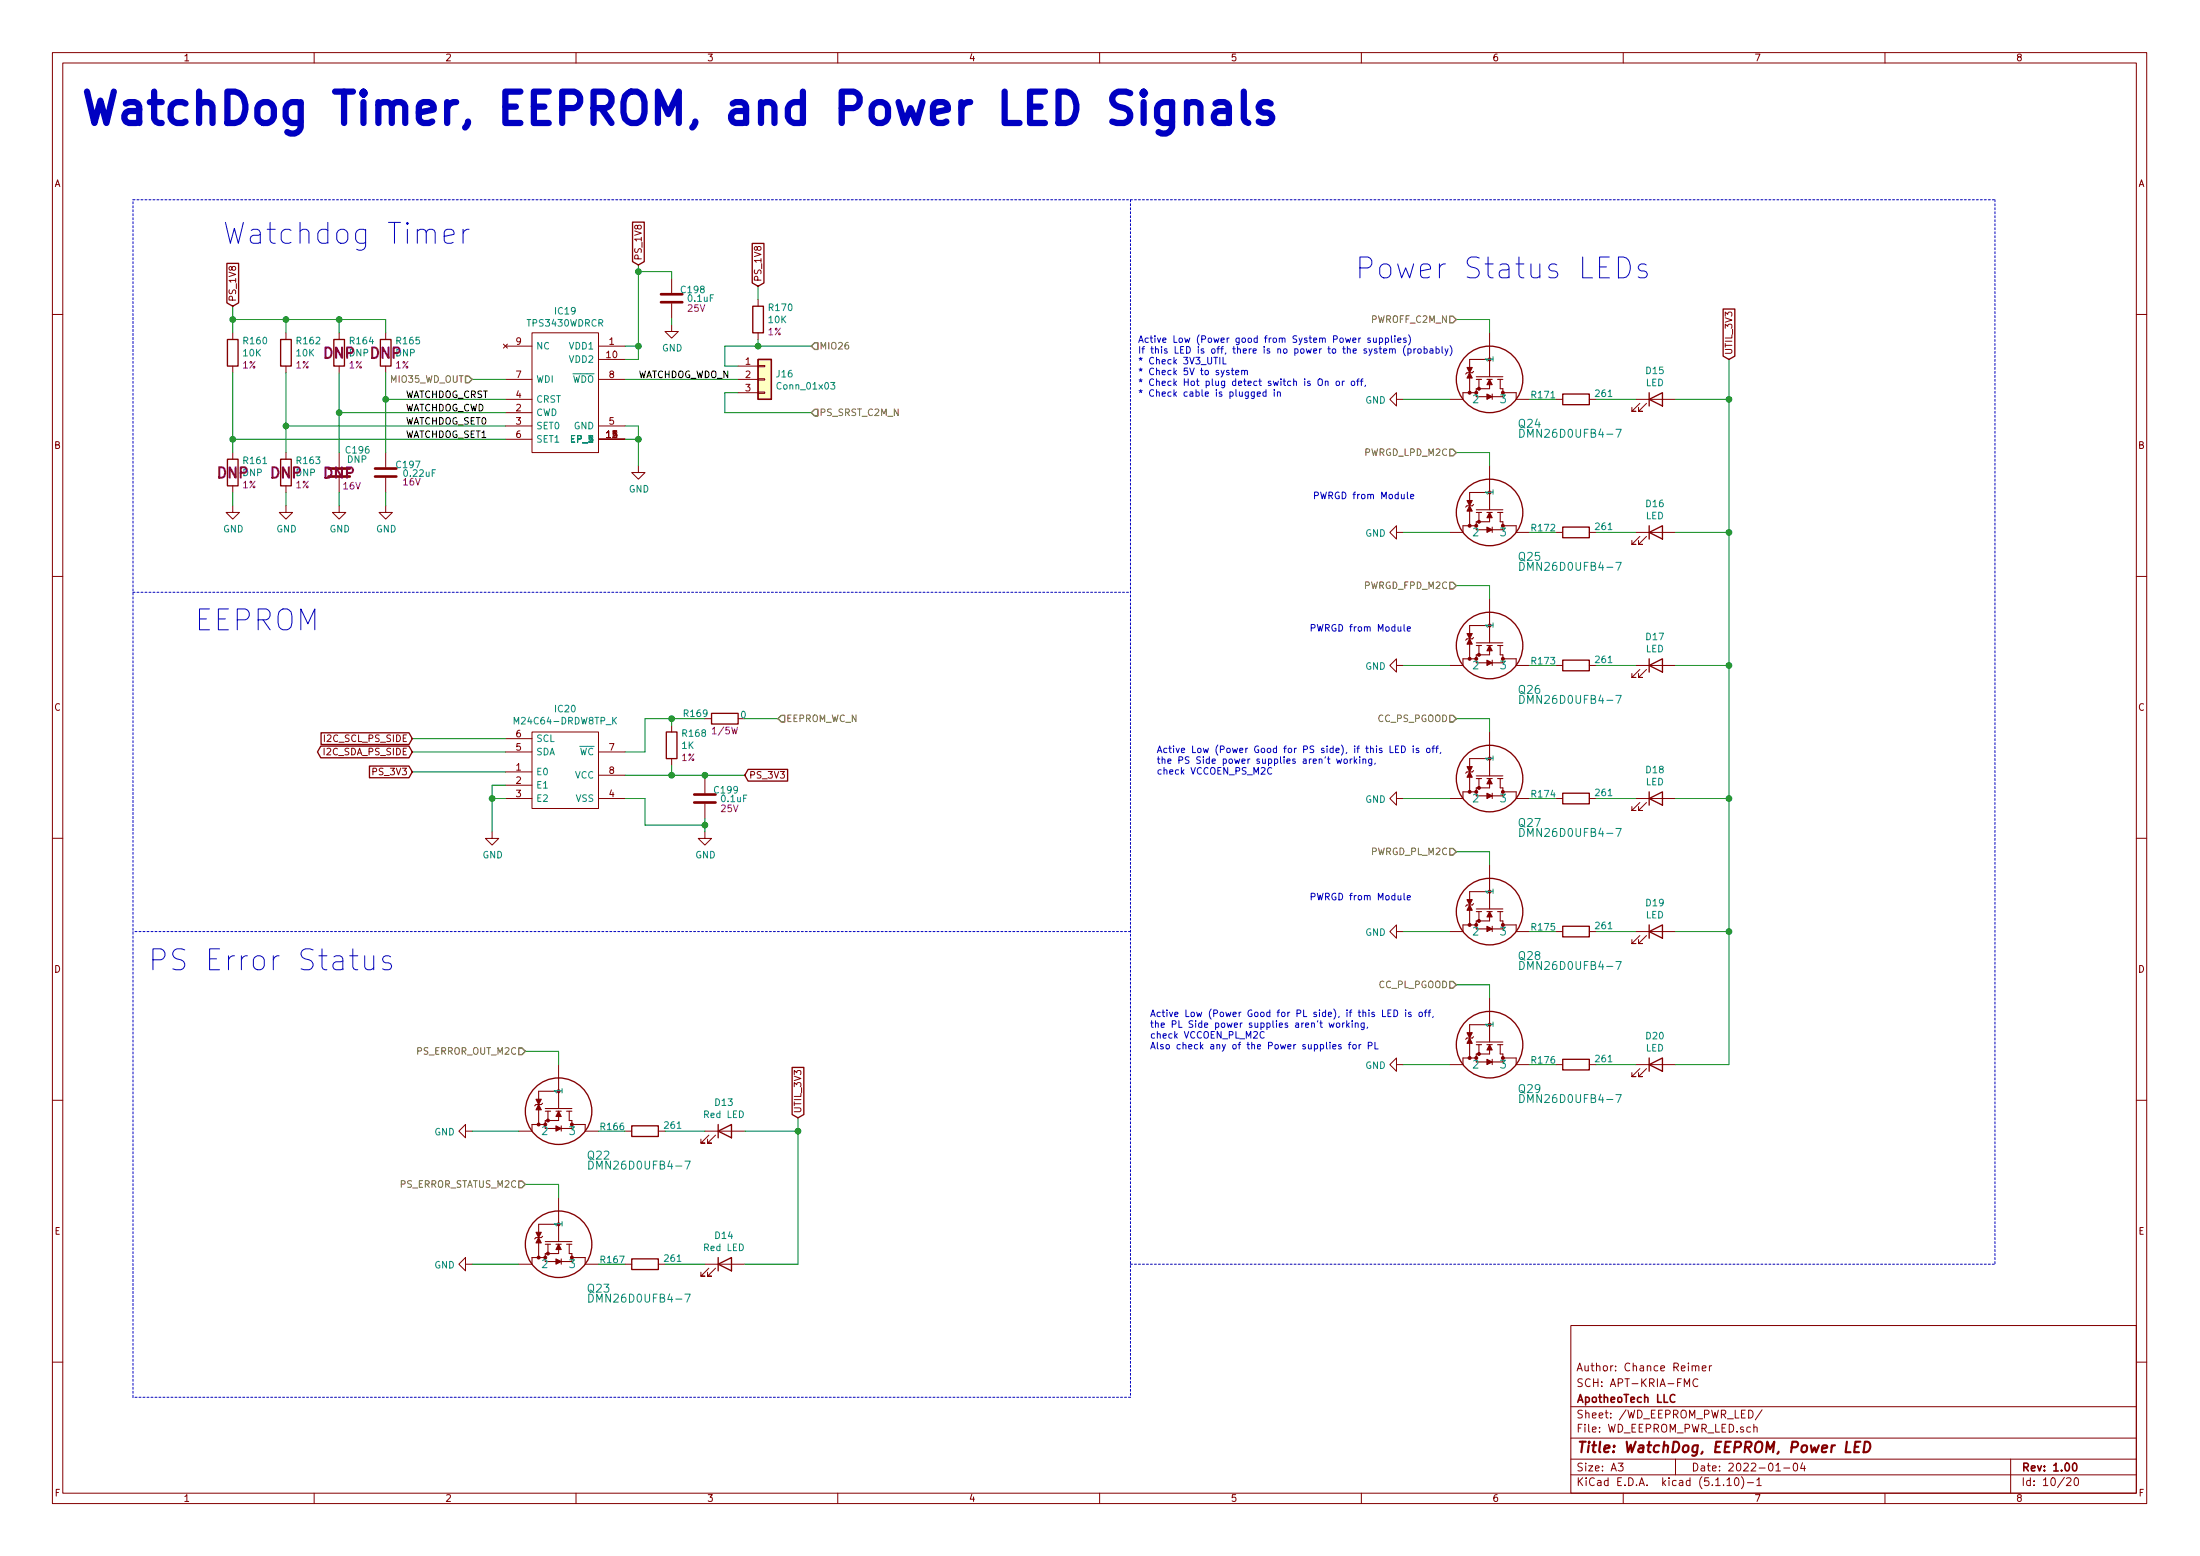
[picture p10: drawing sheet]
<svg xmlns="http://www.w3.org/2000/svg" width="420mm" height="297mm" viewBox="0 0 420 297" stroke-linecap="round" stroke-linejoin="round" font-family="sans-serif">
<g fill="none" stroke="#840000" stroke-width=".19">
<path d="M10 10h400v277h-400zM12 12h396v273.1h-396zM60 10v2M110 10v2M160 10v2M210 10v2M260 10v2M310 10v2M360 10v2M128.3 53.1v2.8M128.3 57.9v2.8M144.8 57.2v1.3"/>
<path d="M10 60h2M44.4 63.5v1.3M44.4 69.9v1.3M54.6 63.5v1.3M54.6 69.9v1.3M64.8 63.5v1.3M64.8 69.9v1.3M73.7 63.5v1.3M73.7 69.9v1.3M96.1 65.7l.8 .8M96.5 76.2h5.1M96.5 72.4h5.1"/>
<path d="M96.5 66.1h5.1M96.5 78.8h5.1M96.9 65.7l-.8 .8M101.6 63.5h12.7v22.9h-12.7zM114.3 72.4h5.1M114.3 66.1h5.1M114.3 68.6h5.1M128.3 62v1.3h1.2l-1.2 1.3-1.3-1.3h1.3M141 69.9h3.8M141 72.4h3.8M141 75h3.8M144.8 74.8h1.2v.3h-1.2z"/>
<path d="M144.8 69.8h1.2v.2h-1.2zM144.8 72.3h1.2v.3h-1.2zM144.8 63.5v1.3M266.7 76.2v-1.2l-1.3 1.2 1.3 1.3v-1.3h1.3M276.9 76.2h2.5M284.5 63.5v2.6M289.6 76.2h2.5M297.2 76.2h1.2M303.5 76.2h1.3M312.4 76.2h7.6M313.2 77l-1.5 1.5h.7h-.7v-.7M314.5 77l-1.6 1.5h.8h-.8v-.7"/>
<path d="M408 60h2M44.4 96.6v1.2h1.3l-1.3 1.3-1.2-1.3h1.2M44.4 86.4v1.3M44.4 92.7v1.3M54.6 96.6v1.2h1.3l-1.3 1.3-1.3-1.3h1.3M54.6 86.4v1.3M54.6 92.7v1.3M64.8 96.6v1.2h1.2l-1.2 1.3-1.3-1.3h1.3M64.8 86.4v2.8M64.8 91.2v2.8M73.7 96.6v1.2h1.2l-1.2 1.3-1.3-1.3h1.3M73.7 86.4v2.8"/>
<path d="M73.7 91.2v2.8M96.5 83.9h5.1M96.5 81.3h5.1M114.3 83.9h5.1M114.3 81.3h5.1M121.9 88.9v1.3h1.3l-1.3 1.3-1.3-1.3h1.3M284.5 88.9v2.6M10 110h2M266.7 101.6v-1.2l-1.3 1.2 1.3 1.3v-1.3h1.3M276.9 101.6h2.5M284.5 114.3v2.6M289.6 101.6h2.5"/>
<path d="M297.2 101.6h1.2M303.5 101.6h1.3M312.4 101.6h7.6M313.2 102.4l-1.5 1.5h.7h-.7v-.7M314.5 102.4l-1.6 1.5h.8h-.8v-.7M408 110h2M101.6 139.7h12.7v14.6h-12.7zM128.3 138.5v1.2M134.6 137.2h1.3M266.7 127v-1.2l-1.3 1.2 1.3 1.3v-1.3h1.3M276.9 127h2.5M284.5 139.7v2.6"/>
<path d="M289.6 127h2.5M297.2 127h1.2M303.5 127h1.3M312.4 127h7.6M313.2 127.8l-1.5 1.5h.7h-.7v-.7M314.5 127.8l-1.6 1.5h.8h-.8v-.7M94 158.8v1.3h1.2l-1.2 1.2-1.3-1.2h1.3M96.5 147.4h5.1M96.5 149.9h5.1M96.5 152.4h5.1M96.5 143.5h5.1M96.5 141h5.1"/>
<path d="M114.3 152.4h5.1M114.3 143.5h5.1M114.3 148h5.1M128.3 144.8v1.3M134.6 158.8v1.3h1.3l-1.3 1.2-1.3-1.2h1.3M134.6 148.6v2.8M134.6 153.5v2.7M266.7 152.4v-1.2l-1.3 1.2 1.3 1.3v-1.3h1.3M276.9 152.4h2.5M289.6 152.4h2.5M297.2 152.4h1.2M303.5 152.4h1.3"/>
<path d="M312.4 152.4h7.6M313.2 153.2l-1.5 1.5h.7h-.7v-.7M314.5 153.2l-1.6 1.5h.8h-.8v-.7M10 160h2M266.7 177.8v-1.2l-1.3 1.2 1.3 1.3v-1.3h1.3M276.9 177.8h2.5M284.5 165.1v2.6M289.6 177.8h2.5M297.2 177.8h1.2M303.5 177.8h1.3M312.4 177.8h7.6M313.2 178.6l-1.5 1.5h.7h-.7v-.7"/>
<path d="M314.5 178.6l-1.6 1.5h.8h-.8v-.7M408 160h2M284.5 190.5v2.6M10 210h2M88.9 215.9v-1.2l-1.3 1.2 1.3 1.3v-1.3h1.3M99.1 215.9h2.5M106.7 203.2v2.6M111.8 215.9h2.5M119.4 215.9h1.2M125.7 215.9h1.3M134.6 215.9h7.6M135.4 216.7l-1.5 1.5h.7h-.7v-.7"/>
<path d="M136.7 216.7l-1.6 1.5h.8h-.8v-.7M266.7 203.2v-1.2l-1.3 1.2 1.3 1.3v-1.3h1.3M276.9 203.2h2.5M289.6 203.2h2.5M297.2 203.2h1.2M303.5 203.2h1.3M312.4 203.2h7.6M313.2 204l-1.5 1.5h.7h-.7v-.7M314.5 204l-1.6 1.5h.8h-.8v-.7M408 210h2M106.7 228.6v2.6M88.9 241.3v-1.2l-1.3 1.2 1.3 1.3v-1.3h1.3"/>
<path d="M99.1 241.3h2.5M111.8 241.3h2.5M119.4 241.3h1.2M125.7 241.3h1.3M134.6 241.3h7.6M135.4 242.1l-1.5 1.5h.7h-.7v-.7M136.7 242.1l-1.6 1.5h.8h-.8v-.7M300 253h108v32.1h-108zM10 260h2M300 278.5h108M300 274.5h108M300 268.5h108"/>
<path d="M309 279.3h1l-.5 .6 .4 .1v.7l-.2 .1-.7-.1M320 278.5v3M321.7 264.7v-1.5l.5 1.1 .5-1.1v1.5M323.2 260.8a.37 .37 0 0 1 .6 .1v.8M323.8 260.9l.2-.2 .4 .1 .1 .9M324.3 263.4a.71 .71 0 0 0-1 .4 .71 .71 0 0 0 .7 .9l.3-.1M325.1 261.2l.7-.1v-.3l-.5-.1-.2 .2 .1 .7h.6M326.5 260.7v1M326.9 260.7l-.3 .1-.1 .2M334 269.2a.75 .75 0 0 1 .8 .7 .75 .75 0 0 1-.8 .8zM334.9 272.5l.3-.1 .3 .1 .1 .9M334.9 271.9v1.5"/>
<path d="M336.5 269.1l-1.3 2M342.6 279.5l.4-.2a.94 .94 0 0 1 0 1.5 .82 .82 0 0 1-.4-1.3zM344.2 279.2l-.3 1.1h.9M344.6 279.8v1M384 278.5v6.6M408 260h2M60 285.1v1.9M110 285.1v1.9M160 285.1v1.9M210 285.1v1.9M260 285.1v1.9M300 281.5h108"/>
<path d="M310 285.1v1.9M329.8 282.5l.5-.4v1.5M329.8 283.6h.9M331.4 282.2l.2-.1a.8 .8 0 0 1 .5 .8 .8 .8 0 0 1-.5 .7 1 1 0 0 1-.2-1.4zM332.6 281.9a1.71 1.71 0 0 1 0 2.3M333.7 283h1.2M335.5 282.5l.4-.4v1.5M335.5 283.6h.9M339.2 280.8h.8M340.7 280.2h1.1M360 285.1v1.9M394.7 282.3l.5-.2 .3 .4-.9 1.1h.9"/>
<path d="M396.2 282.3l.4-.2a.94 .94 0 0 1 0 1.5l-.4-.3-.1-.6z"/>
</g>
<path d="M319.9 266.4a.59 .59 0 0 0-.8-.1 .59 .59 0 0 0-.2 .8 .56 .56 0 0 0 .3 .5 .56 .56 0 0 0 .7 0M395.9 279.5l.3-.2a.86 .86 0 0 1 .1 1.5l-.4-.3-.1-.6z" fill="none" stroke="#840000" stroke-width=".3"/>
<path d="M352.7 275.2l-.2 2h.9M354.2 276.2h.7M355.3 275.2h-.9l-.3 2h.9M356.2 275.2a.97 .97 0 0 1 1 .6 .97 .97 0 0 1-.3 1.1l-.5 .3h-.5z" fill="none" stroke="#840000" stroke-width=".41"/>
<g fill="none" stroke="#840000" stroke-width=".25">
<path d="M43.3 50.3h2.3v7.5l-1.2 .7-1.1-.7zM120.8 42.4h2.2v7.5l-1.1 .7-1.1-.7zM143.7 46.5h2.2v7.5l-1.1 .6-1.1-.6zM143.8 58.5h2v5h-2zM329.1 59h2.2v9l-1.1 .6-1.1-.6zM43.4 64.8h2.1v5.1h-2.1zM53.6 64.8h2v5.1h-2zM63.8 64.8h2v5.1h-2zM72.6 64.8h2.1v5.1h-2.1zM144.8 68.6h2.5v7.6h-2.5zM298.4 75.2h5.1v2.1h-5.1zM315 76.2l2.5-1.2v2.5z"/>
<path d="M315 75v2.5M43.4 87.7h2.1v5h-2.1zM53.6 87.7h2v5h-2zM298.4 100.6h5.1v2.1h-5.1zM315 101.6l2.5-1.2v2.5zM315 100.4v2.5M61.3 139.9h16.8l.6 1.1-.6 1.1h-16.8zM127.3 139.7h2v5.1h-2zM135.9 136.2h5.1v2h-5.1zM298.4 126h5.1v2.1h-5.1zM315 127l2.5-1.2v2.5zM315 125.8v2.5"/>
<path d="M61.3 142.4h16.8l.6 1.1-.6 1.2h-16.8l-.7-1.2zM70.6 146.2h7.5l.6 1.2-.6 1.1h-7.5zM142.9 146.9h7.5v2.2h-7.5l-.7-1.1zM298.4 151.4h5.1v2.1h-5.1zM315 152.4l2.5-1.2v2.5zM315 151.2v2.5M298.4 176.8h5.1v2.1h-5.1zM315 177.8l2.5-1.2v2.5zM315 176.6v2.5M120.6 214.9h5.1v2.1h-5.1zM137.2 215.9l2.5-1.2v2.5zM137.2 214.7v2.5"/>
<path d="M151.3 203.8h2.2v9l-1.1 .6-1.1-.6zM298.4 202.2h5.1v2.1h-5.1zM315 203.2l2.5-1.2v2.5zM315 202v2.5M120.6 240.3h5.1v2.1h-5.1zM137.2 241.3l2.5-1.2v2.5zM137.2 240.1v2.5"/>
<circle cx="284.5" cy="72.4" r="6.3"/>
<circle cx="284.5" cy="97.8" r="6.3"/>
<circle cx="284.5" cy="123.2" r="6.3"/>
<circle cx="284.5" cy="148.6" r="6.3"/>
<circle cx="284.5" cy="174" r="6.3"/>
<circle cx="284.5" cy="199.4" r="6.3"/>
<circle cx="106.7" cy="212.1" r="6.3"/>
<circle cx="106.7" cy="237.5" r="6.3"/>
</g>
<g fill="#840000" stroke="#840000" stroke-width=".19">
<path d="M280.2 70.1h1l-.5 1.1z"/>
<path d="M280.7 71.2l.5 1h-1z"/>
<path d="M284.5 72.4l.5 1h-1z"/>
<path d="M284 75.2l1 .5-1 .5z"/>
<path d="M102.4 209.8h1l-.5 1.1z"/>
<path d="M102.9 210.9l.5 1h-1z"/>
<path d="M106.7 212.1l.5 1h-1z"/>
<path d="M106.2 214.9l1 .5-1 .5z"/>
<path d="M280.2 95.5h1l-.5 1.1z"/>
<path d="M280.7 96.6l.5 1h-1z"/>
<path d="M284.5 97.8l.5 1h-1z"/>
<path d="M284 100.6l1 .5-1 .5z"/>
<path d="M280.2 171.7h1l-.5 1.1z"/>
<path d="M280.7 172.8l.5 1h-1z"/>
<path d="M284.5 174l.5 1h-1z"/>
<path d="M284 176.8l1 .5-1 .5z"/>
<path d="M280.2 197.1h1l-.5 1.1z"/>
<path d="M280.7 198.2l.5 1h-1z"/>
<path d="M284.5 199.4l.5 1h-1z"/>
<path d="M284 202.2l1 .5-1 .5z"/>
<path d="M102.4 235.2h1l-.5 1.1z"/>
<path d="M102.9 236.3l.5 1h-1z"/>
<path d="M106.7 237.5l.5 1h-1z"/>
<path d="M106.2 240.3l1 .5-1 .5z"/>
<path d="M280.2 146.3h1l-.5 1.1z"/>
<path d="M280.7 147.4l.5 1h-1z"/>
<path d="M284.5 148.6l.5 1h-1z"/>
<path d="M284 151.4l1 .5-1 .5z"/>
<path d="M280.2 120.9h1l-.5 1.1z"/>
<path d="M280.7 122l.5 1h-1z"/>
<path d="M284.5 123.2l.5 1h-1z"/>
<path d="M284 126l1 .5-1 .5z"/>
<circle cx="282.4" cy="74.2" r=".28"/>
<circle cx="280.7" cy="75" r=".28"/>
<circle cx="281.9" cy="75" r=".28"/>
<circle cx="287" cy="75" r=".28"/>
<circle cx="104.6" cy="213.9" r=".28"/>
<circle cx="102.9" cy="214.7" r=".28"/>
<circle cx="104.1" cy="214.7" r=".28"/>
<circle cx="109.2" cy="214.7" r=".28"/>
<circle cx="282.4" cy="99.6" r=".28"/>
<circle cx="280.7" cy="100.4" r=".28"/>
<circle cx="281.9" cy="100.4" r=".28"/>
<circle cx="287" cy="100.4" r=".28"/>
<circle cx="282.4" cy="175.8" r=".28"/>
<circle cx="280.7" cy="176.6" r=".28"/>
<circle cx="281.9" cy="176.6" r=".28"/>
<circle cx="287" cy="176.6" r=".28"/>
<circle cx="282.4" cy="201.2" r=".28"/>
<circle cx="280.7" cy="202" r=".28"/>
<circle cx="281.9" cy="202" r=".28"/>
<circle cx="287" cy="202" r=".28"/>
<circle cx="104.6" cy="239.3" r=".28"/>
<circle cx="102.9" cy="240.1" r=".28"/>
<circle cx="104.1" cy="240.1" r=".28"/>
<circle cx="109.2" cy="240.1" r=".28"/>
<circle cx="282.4" cy="150.4" r=".28"/>
<circle cx="280.7" cy="151.2" r=".28"/>
<circle cx="281.9" cy="151.2" r=".28"/>
<circle cx="287" cy="151.2" r=".28"/>
<circle cx="282.4" cy="125" r=".28"/>
<circle cx="280.7" cy="125.8" r=".28"/>
<circle cx="281.9" cy="125.8" r=".28"/>
<circle cx="287" cy="125.8" r=".28"/>
</g>
<g fill="none" stroke="#840000" stroke-width=".2">
<path d="M280.7 72.2v2.8M281.4 70.9l-.2 .3h-1l-.3 .2M281.9 71.9h5.1M281.9 72.4h1.1M281.9 75h-2.5v1.2M282.4 72.4v1.8M284 72.4h1M284.5 66.1v5.8M284.5 72.4v1.8h-2.6v1.5h5.1v-1.5h-.5v-1.8M284.5 68.6h-3.8v1.5M285 75.2v1M286 72.4h1"/>
<path d="M287 75h2.6v1.2M280.7 97.6v2.8M281.4 96.3l-.2 .3h-1l-.3 .2M281.9 97.3h5.1M281.9 97.8h1.1M282.4 97.8v1.8M284 97.8h1M284.5 91.5v5.8M284.5 97.8v1.8h-2.6v1.5h5.1v-1.5h-.5v-1.8M284.5 94h-3.8v1.5M286 97.8h1M281.9 100.4h-2.5v1.2"/>
<path d="M284.5 116.9v5.8M284.5 119.4h-3.8v1.5M285 100.6v1M287 100.4h2.6v1.2M280.7 123v2.8M281.4 121.7l-.2 .3h-1l-.3 .2M281.9 125.8h-2.5v1.2M281.9 122.7h5.1M281.9 123.2h1.1M282.4 123.2v1.8M284 123.2h1M284.5 123.2v1.8h-2.6v1.5h5.1v-1.5h-.5v-1.8"/>
<path d="M285 126v1M286 123.2h1M287 125.8h2.6v1.2M280.7 148.4v2.8M281.4 147.1l-.2 .3h-1l-.3 .2M281.9 151.2h-2.5v1.2M281.9 148.1h5.1M281.9 148.6h1.1M282.4 148.6v1.8M284 148.6h1M284.5 142.3v5.8M284.5 148.6v1.8h-2.6v1.5h5.1v-1.5h-.5v-1.8"/>
<path d="M284.5 144.8h-3.8v1.5M285 151.4v1M286 148.6h1M287 151.2h2.6v1.2M280.7 173.8v2.8M281.4 172.5l-.2 .3h-1l-.3 .2M281.9 176.6h-2.5v1.2M281.9 173.5h5.1M281.9 174h1.1M282.4 174v1.8M284 174h1M284.5 167.7v5.8"/>
<path d="M284.5 174v1.8h-2.6v1.5h5.1v-1.5h-.5v-1.8M284.5 170.2h-3.8v1.5M285 176.8v1M286 174h1M287 176.6h2.6v1.2M280.7 199.2v2.8M281.4 197.9l-.2 .3h-1l-.3 .2M281.9 198.9h5.1M281.9 199.4h1.1M282.4 199.4v1.8M284 199.4h1M284.5 193.1v5.8"/>
<path d="M284.5 199.4v1.8h-2.6v1.5h5.1v-1.5h-.5v-1.8M284.5 195.6h-3.8v1.5M286 199.4h1M102.9 211.9v2.8M103.6 210.6l-.2 .3h-1l-.3 .2M104.1 211.6h5.1M104.1 212.1h1.1M104.1 214.7h-2.5v1.2M104.6 212.1v1.8M106.2 212.1h1M106.7 205.8v5.8M106.7 212.1v1.8h-2.6v1.5h5.1v-1.5h-.5v-1.8"/>
<path d="M106.7 208.3h-3.8v1.5M107.2 214.9v1M108.2 212.1h1M109.2 214.7h2.6v1.2M281.9 202h-2.5v1.2M285 202.2v1M287 202h2.6v1.2M102.9 237.3v2.8M103.6 236l-.2 .3h-1l-.3 .2M104.1 237h5.1M104.1 237.5h1.1M104.6 237.5v1.8"/>
<path d="M106.2 237.5h1M106.7 231.2v5.8M106.7 237.5v1.8h-2.6v1.5h5.1v-1.5h-.5v-1.8M106.7 233.7h-3.8v1.5M108.2 237.5h1M104.1 240.1h-2.5v1.2M107.2 240.3v1M109.2 240.1h2.6v1.2"/>
</g>
<g fill="none" stroke="#008484" stroke-width=".19">
<path d="M158.6 73h.8l-.4 .5 .4 .1-.1 .6-.4 .1-.3-.1M290.2 82a.77 .77 0 0 1 .9 .7 .77 .77 0 0 1-.9 .8zM308.6 82h1l-.6 1.5M290.2 107.4a.77 .77 0 0 1 .9 .7 .77 .77 0 0 1-.9 .8zM308.6 107.4h1l-.6 1.5M98.2 138.2v-1.3l.4 1 .5-1v1.3M117.2 137.5l.5 .7M117.7 136.9l-.7 .8M290.2 132.8a.77 .77 0 0 1 .9 .7 .77 .77 0 0 1-.9 .8zM308.6 132.8h1l-.6 1.5M290.2 158.2a.77 .77 0 0 1 .9 .7 .77 .77 0 0 1-.9 .8zM308.6 158.2h1l-.6 1.5"/>
<path d="M290.2 183.6a.77 .77 0 0 1 .9 .7 .77 .77 0 0 1-.9 .8zM308.6 183.6h1l-.6 1.5M290.2 209a.77 .77 0 0 1 .9 .7 .77 .77 0 0 1-.9 .8zM308.6 209h1l-.6 1.5M112.4 221.7a.77 .77 0 0 1 .9 .7 .77 .77 0 0 1-.9 .8zM130.8 221.7h1l-.6 1.5M112.4 247.1a.77 .77 0 0 1 .9 .7 .77 .77 0 0 1-.9 .8zM130.8 247.1h1l-.6 1.5"/>
</g>
<path d="M126.2 56.2h4.1M126.2 57.7h4.1M71.6 89.4h4.1M71.6 91h4.1M132.6 151.7h4.1M132.6 153.2h4.1" fill="none" stroke="#840000" stroke-width=".51"/>
<path d="M144.8 68.6h2.5v7.6h-2.5z" fill="#ffffc2" stroke="#ffffc2" stroke-width=".19"/>
<path d="M25.4 38.1h355.6M215.9 38.1v228.6M381 38.1v203.2M25.4 113.1h190.5M215.9 177.8h-190.5M380.9 241.3h-165.1M25.4 266.7v-228.6M215.9 266.7h-190.5" fill="none" stroke="#0000c2" stroke-width=".19" stroke-dasharray=".4 .4"/>
<g fill="none" stroke="#008400" stroke-width=".19">
<path d="M44.4 58.5v5M121.9 51.9h6.4v1.2M121.9 50.6v18h-2.5M144.8 54.6v2.6M44.4 61h29.3v2.5M44.4 71.2v15.2M54.6 61v2.5M54.6 71.2v15.2M64.8 61v2.5M64.8 71.2v15.2M64.8 78.8h31.7M73.7 71.2v15.2"/>
<path d="M73.7 76.2h22.8M90.2 72.4h6.3M119.4 72.4h21.6M119.4 66.1h2.5M128.3 60.7v1.3M141 75h-2.6v3.8h16.5M144.8 64.8v1.3M154.9 66.1h-16.5v3.8h2.6M268 76.2h8.9M278.1 61h6.4v2.5M292.1 76.2h5.1M304.8 76.2h7.6"/>
<path d="M320 76.2h10.2M330.2 68.6v134.6h-10.2M44.4 94v2.6M44.4 83.9h52.1M54.6 94v2.6M54.6 81.3h41.9M64.8 94v2.6M73.7 94v2.6M119.4 81.3h2.5v7.6M119.4 83.9h2.5M278.1 86.4h6.4v2.5M268 101.6h8.9"/>
<path d="M278.1 111.8h6.4v2.5M292.1 101.6h5.1M304.8 101.6h7.6M320 101.6h10.2M128.3 137.2v1.3M134.6 137.2h-11.4v6.3h-3.8M142.2 137.2h6.4M268 127h8.9M278.1 137.2h6.4v2.5M292.1 127h5.1M304.8 127h7.6M320 127h10.2"/>
<path d="M78.7 143.5h17.8M78.7 141h17.8M78.7 147.4h17.8M94 152.4h2.5M96.5 149.9h-2.5v8.9M119.4 152.4h3.8v5.1h11.4M119.4 148h22.8M128.3 146.1v1.9M134.6 148v.6M134.6 156.2v2.6M268 152.4h8.9M292.1 152.4h5.1"/>
<path d="M304.8 152.4h7.6M320 152.4h10.2M268 177.8h8.9M278.1 162.6h6.4v2.5M292.1 177.8h5.1M304.8 177.8h7.6M320 177.8h10.2M278.1 188h6.4v2.5M90.2 215.9h8.9M100.3 200.7h6.4v2.5M114.3 215.9h5.1M127 215.9h7.6"/>
<path d="M142.2 215.9h10.2M152.4 213.4v27.9h-10.2M268 203.2h8.9M292.1 203.2h5.1M304.8 203.2h7.6M100.3 226.1h6.4v2.5M90.2 241.3h8.9M114.3 241.3h5.1M127 241.3h7.6"/>
</g>
<path d="M88.9 71.8h.6l.7 .6-.7 .7h-.6zM154.9 78.8l.7-.7h.6v1.3h-.6zM154.9 66.1l.7-.7h.6v1.3h-.6zM276.9 60.4h.6l.6 .6-.6 .6h-.6zM276.9 85.8h.6l.6 .6-.6 .6h-.6zM276.9 111.2h.6l.6 .6-.6 .6h-.6zM149.2 136.6h.7v1.2h-.7l-.6-.6zM276.9 136.6h.6l.6 .6-.6 .6h-.6zM276.9 162h.6l.6 .6-.6 .6h-.6zM276.9 187.4h.6l.6 .6-.6 .6h-.6zM99.1 200.1h.6l.6 .6-.6 .6h-.6zM99.1 225.5h.6l.6 .6-.6 .6h-.6z" fill="none" stroke="#848400" stroke-width=".25"/>
<path d="M223.9 19.5v4.8a1.65 1.65 0 0 1-2.6 .9M223.9 19.8a1.94 1.94 0 0 0-2.6 .3l-.3 .5v1.7l.3 .6a1.94 1.94 0 0 0 2.6 .3M226.7 19.5v4M232.1 19.8l.6-.3h1.1l.6 .3 .3 .6v3.1M237.5 17.5v5.1l.3 .6 .6 .3M242.7 19.8l-.6-.3h-.9l-.5 .3-.3 .6 .3 .8 .5 .3h.9l.6 .3 .3 .5v.3l-.3 .6-.6 .3h-1.1l-.6-.3M226.7 20.1a1.66 1.66 0 0 1 2.3-.3l.3 .6v3.1M234.7 20.9l-.6 .3h-1.4a1.18 1.18 0 0 0-.9 1.1 1.18 1.18 0 0 0 .9 1.2h1.4l.6-.3" fill="none" stroke="#0000c2" stroke-width="1.2"/>
<g fill="none" stroke="#0000c2" stroke-width=".19">
<path d="M84.8 45.1l1.9-.4-.2-.7-.3-.2h-.8l-.4 .2-.2 .4v1.5l.2 .4 .4 .1h.8l.3-.1M88.4 43.8v2.6M89.6 43.8a1.05 1.05 0 0 0-1.2 .7M309.1 49.1h.9a2.11 2.11 0 0 1 1.2 3l-.6 .8-.6 .1h-.9zM314.4 50.6l-.4-.2h-.5l-.4 .2-.2 .4 .2 .5 1.3 .4 .2 .4-.2 .6-.4 .1h-.7l-.4-.1M233 68.2v1.3M233.6 68.2v1.3h.6M234.7 70.8l-.3-.1-.2 .2 .1 .2 .4 .1v.3h-.5M235.2 70.7h.4M235.3 70.3v1.1l.3 .1M236 71.1l.6-.1-.1-.2-.3-.1-.2 .2v.6h.5M237.1 70.8l.2-.1 .3 .1 .1 .7"/>
<path d="M237.1 70.7v.8M237.7 70.9l.2-.2 .3 .1v.7M239.5 74.8v1.2l-.2 .1-.3-.1M239.5 74.9l-.3-.1-.2 .2 .1 .6h.4M240.1 75.2l.6-.1-.1-.2-.3-.1-.2 .2 .1 .6h.4M241.8 74.9l-.4-.1-.2 .2 .1 .6h.5M241.8 74.4v1.3M243.4 74.8v.9M244 74.9l.1-.1 .3 .1 .1 .8M244 74.8v.9M251.8 72.5l.2-.2a.44 .44 0 0 1 .6 .5l-.1 .6-.5 .2-.2-.2zM253.1 72.9l.2-.1h.3v.8"/>
<path d="M253.1 72.8v.8M255.3 72.8h.3l.2 .2-.1 .5-.3 .1-.2-.1zM256.4 72.8v.8M256.7 72.8l-.3 .2M258.2 72.8h.3l.2 .2v.4l-.2 .2-.3-.1-.1-.1zM259.1 72.8h.5M259.6 72.3l-.3 .2v1.1M259.8 72.8h.5M260.3 72.3l-.3 .2v1.1M260.8 73.5l-.1 .3M261.7 64.6l-.3-.1-.2 .2 .1 .2 .4 .1v.3h-.5M262.3 64.5l.1 .8 .3 .1 .1-.2"/>
<path d="M262.8 64.5v.9M263.4 64.6l.4-.1 .3 .3-.2 .5h-.5M263.4 64.5v1.3M264.2 67l.6-.1v-.3h-.4l-.2 .2 .1 .6h.5M264.6 64.6l.3-.1 .3 .3-.1 .5h-.5M264.6 64.5v1.3M265.4 66.7l.2-.1h.3v.8M265.4 66.6v.8M265.7 64.1v1.1l.2 .2M265.9 66.8l.2-.2h.3l.1 .8M266.4 64.1v.1M266.4 64.5v.9"/>
<path d="M267 64.9l.6-.1-.1-.2-.4-.1-.1 .2v.6h.5M268.4 66a1.47 1.47 0 0 0 0 1.9M268.5 64.6l-.3-.1-.2 .2 .1 .2 .4 .1v.3h-.5M268.9 66.6h.3l.3 .2-.1 .6h-.5M268.9 66.6v1.3M269 63.9a1.47 1.47 0 0 1 0 1.9M270 66.6v.8M270.4 66.6l-.4 .2M270.9 66.6h.3l.2 .2v.4l-.2 .2h-.3l-.1-.2zM272 66.6h.3l.3 .2-.1 .6h-.5M272 66.2v1.2M273.1 66.6h.5l.1 .8"/>
<path d="M273.7 66.9l-.7 .2 .1 .3h.6M274.3 66.6h.3l.3 .2-.1 .6h-.5M274.3 66.2v1.2M275.4 66.2v1l.2 .2M276 66.6l.3 .8M276.6 66.6l-.5 1.1-.1 .2M276.9 66a1.47 1.47 0 0 1 0 1.9M268.8 93.9v1.1l.2 .2M269.4 94.8l.6-.1-.1-.3h-.3l-.2 .2v.6h.5M268.1 119.2v1.1l.2 .2M268.8 120.1l.6-.1-.1-.3-.4-.1-.1 .2v.6h.5M242.9 146.6a.6 .6 0 0 0-.9 .5 .6 .6 0 0 0 .6 .7l.3-.1"/>
<path d="M255.3 144.9l.2 .8 .3-.6 .2 .6 .2-.8M256.8 144.9h.3l.2 .2-.1 .6h-.3l-.2-.1zM257.9 144.9v.8M258.2 144.9l-.3 .2M258.6 144.5v1.2M258.8 145.2l.3 .5M259.1 144.9l-.5 .5M259.7 144.9v.8M260.3 145l.2-.1h.3v.8M260.3 144.9v.8M262 144.9l-.1 1.1-.2 .2-.3-.1M262 144.9h-.4l-.2 .2 .1 .6h.5"/>
<path d="M262.6 145.7l-.1 .2M265.5 142.4v1.3h.6M266.5 143h.4M267.1 142.4h-.6v1.3h.6M267.7 142.4a.64 .64 0 0 1 .7 .6 .64 .64 0 0 1-.7 .7zM269.9 142.4v.1M269.9 142.8v.9M270.9 142.9l-.3-.1-.1 .2v.2l.4 .1v.3h-.4M272.5 143l.5-.1 .1 .2-.1 .5-.5-.1zM273.5 142.8h.5M274 142.4l-.3 .2v1.1M274.2 142.8h.5"/>
<path d="M274.7 142.4l-.3 .2v1.1M275.2 143.6l-.2 .3M268.1 170.5v1.1l.2 .2M268.8 171.4l.6-.1-.1-.3h-.4l-.1 .1v.6h.5M69.6 182.5v2.1a.98 .98 0 0 0 1.8 .1M71.4 182.5v2.6M74.6 182.7l-.4-.2h-.6l-.3 .2-.2 .3 .2 .6 1.3 .4 .2 .4-.2 .5-.4 .2h-.7l-.4-.2M241.4 197a.51 .51 0 0 0-.6 0 .51 .51 0 0 0-.2 .6l.3 .5h.5M253.8 195.3l.3 .8 .2-.6 .2 .6 .3-.8M254.5 199.8l.6-.1v-.2l-.4-.1-.2 .2 .1 .6h.5M255.3 195.3h.3l.3 .2-.1 .6h-.4l-.1-.1zM256.1 199.5l-.3-.1-.2 .2 .1 .2 .4 .1v.3h-.5"/>
<path d="M256.4 195.3v.8M256.8 195.3l-.4 .2M257.2 194.9v1.2M257.3 195.6l.4 .5M257.5 199.4h.5M257.7 195.3l-.5 .5M258 199l-.3 .1v1.1M258.2 195.3v.8M258.5 199.5l.3-.1 .2 .2-.1 .6h-.3l-.3-.2zM258.8 195.4l.5-.1 .1 .8M258.8 195.3v.8M259.6 199.4v.8"/>
<path d="M259.9 199.4l-.3 .2M260.5 195.3v1.1l-.2 .2-.3-.1M260.5 195.3h-.3l-.3 .2 .1 .6h.5M261.2 196.1l-.1 .2M261.3 199.6h.6l.2-.2-.1-.3-.7-.1v1.2M262.6 199v1.2h.6M264 192.8v1.3h.6M265.1 193.4h.4M265.7 192.8h-.6v1.3h.6M266.2 192.8a.64 .64 0 0 1 .7 .6 .64 .64 0 0 1-.7 .7zM268.5 192.8v.1M268.5 193.2v.9"/>
<path d="M269.5 193.3l-.3-.1-.2 .2 .1 .2 .4 .1v.3h-.5M271 193.4l.2-.2 .4 .2 .1 .4-.2 .2-.3 .1-.2-.2zM272 193.2h.5M272.5 192.8l-.3 .2v1.1M272.7 193.2h.5M273.2 192.8l-.3 .2v1.1M273.7 194l-.1 .2"/>
</g>
<g fill="#008400" stroke="#008400" stroke-width=".25">
<circle cx="330.2" cy="127" r=".51"/>
<circle cx="121.9" cy="51.9" r=".51"/>
<circle cx="134.6" cy="148" r=".51"/>
<circle cx="330.2" cy="177.8" r=".51"/>
<circle cx="152.4" cy="215.9" r=".51"/>
<circle cx="330.2" cy="152.4" r=".51"/>
<circle cx="128.3" cy="137.2" r=".51"/>
<circle cx="330.2" cy="76.2" r=".51"/>
<circle cx="330.2" cy="101.6" r=".51"/>
<circle cx="54.6" cy="61" r=".51"/>
<circle cx="128.3" cy="148" r=".51"/>
<circle cx="134.6" cy="157.5" r=".51"/>
<circle cx="121.9" cy="66.1" r=".51"/>
<circle cx="121.9" cy="83.9" r=".51"/>
<circle cx="144.8" cy="66.1" r=".51"/>
<circle cx="64.8" cy="61" r=".51"/>
<circle cx="44.5" cy="61" r=".51"/>
<circle cx="44.5" cy="83.9" r=".51"/>
<circle cx="54.6" cy="81.3" r=".51"/>
<circle cx="64.8" cy="78.8" r=".51"/>
<circle cx="73.7" cy="76.2" r=".51"/>
<circle cx="94" cy="152.4" r=".51"/>
</g>
<text font-size="8.3" fill="#0000c2" x="15" y="23.8">WatchDog Timer, EEPROM, and Power LED Signals</text>
<g font-size="5.6" fill="#0000c2">
<text x="42.4" y="46.6">Watchdog Timer</text>
<text x="258.7" y="53.2">Power Status LEDs</text>
<text x="37.1" y="120.4">EEPROM</text>
<text x="28.2" y="185.3">PS Error Status</text>
</g>
<g font-size="2.8" fill="#840084">
<text x="61.8" y="68.4">DNP</text>
<text x="70.7" y="68.4">DNP</text>
<text x="41.5" y="91.3">DNP</text>
<text x="51.7" y="91.3">DNP</text>
<text x="61.8" y="91.3">DNP</text>
</g>
<text font-size="2.8" fill="#840000" x="301" y="277.3">Title: WatchDog, EEPROM, Power LED</text>
<g font-size="2.1" fill="#008484">
<text x="285.2" y="68.9" transform="rotate(-90 285.2 68.9)">1</text>
<text x="281.1" y="77">2</text>
<text x="286.7" y="77">3</text>
<text x="290.1" y="81.6">Q24</text>
<text x="291.2" y="83.6">DMN26D0UFB4-7</text>
<text x="285.2" y="94.3" transform="rotate(-90 285.2 94.3)">1</text>
<text x="281.1" y="102.4">2</text>
<text x="286.7" y="102.4">3</text>
<text x="290.1" y="107">Q25</text>
<text x="291.2" y="109">DMN26D0UFB4-7</text>
<text x="285.2" y="119.7" transform="rotate(-90 285.2 119.7)">1</text>
<text x="281.1" y="127.8">2</text>
<text x="286.7" y="127.8">3</text>
<text x="290.1" y="132.4">Q26</text>
<text x="291.2" y="134.4">DMN26D0UFB4-7</text>
<text x="285.2" y="145.1" transform="rotate(-90 285.2 145.1)">1</text>
<text x="281.1" y="153.2">2</text>
<text x="286.7" y="153.2">3</text>
<text x="290.1" y="157.8">Q27</text>
<text x="291.2" y="159.8">DMN26D0UFB4-7</text>
<text x="285.2" y="170.5" transform="rotate(-90 285.2 170.5)">1</text>
<text x="281.1" y="178.6">2</text>
<text x="286.7" y="178.6">3</text>
<text x="290.1" y="183.2">Q28</text>
<text x="291.2" y="185.2">DMN26D0UFB4-7</text>
<text x="285.2" y="195.9" transform="rotate(-90 285.2 195.9)">1</text>
<text x="281.1" y="204">2</text>
<text x="286.7" y="204">3</text>
<text x="107.4" y="208.6" transform="rotate(-90 107.4 208.6)">1</text>
<text x="290.1" y="208.6">Q29</text>
<text x="291.2" y="210.6">DMN26D0UFB4-7</text>
<text x="103.3" y="216.7">2</text>
<text x="108.9" y="216.7">3</text>
<text x="112.3" y="221.3">Q22</text>
<text x="113.4" y="223.3">DMN26D0UFB4-7</text>
<text x="107.4" y="234" transform="rotate(-90 107.4 234)">1</text>
<text x="103.3" y="242.1">2</text>
<text x="108.9" y="242.1">3</text>
<text x="112.3" y="246.7">Q23</text>
<text x="113.4" y="248.7">DMN26D0UFB4-7</text>
</g>
<g font-size="2.1" fill="#840000">
<text x="301" y="261.8">Author: Chance Reimer</text>
<text x="301" y="267.8">ApotheoTech LLC</text>
<text x="301" y="264.8">SCH: APT-KRIA-FMC</text>
<text x="301" y="273.5">File: WD_EEPROM_PWR_LED.sch</text>
<text x="301" y="270.8">Sheet: /WD_EEPROM_PWR_LED/</text>
<text x="301" y="280.9">Size: A3</text>
<text x="323" y="280.9">Date: 2022-01-04</text>
<text x="386" y="280.9">Rev: 1.00</text>
<text x="301" y="283.7">KiCad E.D.A. kicad (5.1.10)-1</text>
<text x="386" y="283.7">Id: 10/20</text>
</g>
<g font-size="1.8" fill="#840000">
<text x="35" y="11.7">1</text>
<text x="85" y="11.7">2</text>
<text x="135" y="11.7">3</text>
<text x="185" y="11.7">4</text>
<text x="235" y="11.7">5</text>
<text x="285" y="11.7">6</text>
<text x="335" y="11.7">7</text>
<text x="385" y="11.7">8</text>
<text x="10.4" y="35.7">A</text>
<text x="408.4" y="35.7">A</text>
<text x="122.6" y="49.8" transform="rotate(-90 122.6 49.8)">PS_1V8</text>
<text x="145.4" y="53.9" transform="rotate(-90 145.4 53.9)">PS_1V8</text>
<text x="45.1" y="57.7" transform="rotate(-90 45.1 57.7)">PS_1V8</text>
<text x="98.6" y="65.8">9</text>
<text x="116.4" y="65.8">1</text>
<text x="115.9" y="68.4">10</text>
<text x="142.4" y="69.6">1</text>
<text x="330.8" y="67.8" transform="rotate(-90 330.8 67.8)">UTIL_3V3</text>
<text x="98.6" y="76">4</text>
<text x="98.6" y="72.2">7</text>
<text x="116.4" y="72.2">8</text>
<text x="142.4" y="72.2">2</text>
<text x="142.4" y="74.7">3</text>
<text x="98.6" y="78.5">2</text>
<text x="98.6" y="81.1">3</text>
<text x="98.6" y="83.6">6</text>
<text x="115.9" y="83.6">11</text>
<text x="116.4" y="81.1">5</text>
<text x="10.4" y="85.7">B</text>
<text x="408.4" y="85.7">B</text>
<text x="10.4" y="135.7">C</text>
<text x="408.4" y="135.7">C</text>
<text x="62.2" y="141.6">I2C_SCL_PS_SIDE</text>
<text x="98.6" y="143.3">5</text>
<text x="98.6" y="140.8">6</text>
<text x="116.4" y="143.3">7</text>
<text x="62" y="144.2">I2C_SDA_PS_SIDE</text>
<text x="71.5" y="148">PS_3V3</text>
<text x="98.6" y="147.1">1</text>
<text x="98.6" y="149.6">2</text>
<text x="116.4" y="147.7">8</text>
<text x="143" y="148.6">PS_3V3</text>
<text x="98.6" y="152.2">3</text>
<text x="116.4" y="152.2">4</text>
<text x="10.4" y="185.7">D</text>
<text x="408.4" y="185.7">D</text>
<text x="153" y="212.6" transform="rotate(-90 153 212.6)">UTIL_3V3</text>
<text x="10.4" y="235.7">E</text>
<text x="408.4" y="235.7">E</text>
<text x="10.5" y="285.7">F</text>
<text x="35" y="286.7">1</text>
<text x="85" y="286.7">2</text>
<text x="135" y="286.7">3</text>
<text x="185" y="286.7">4</text>
<text x="235" y="286.7">5</text>
<text x="285" y="286.7">6</text>
<text x="335" y="286.7">7</text>
<text x="385" y="286.7">8</text>
<text x="408.5" y="285.7">F</text>
</g>
<g font-size="1.8" fill="#008484">
<text x="130.2" y="56">C198</text>
<text x="131.5" y="57.6">0.1uF</text>
<text x="147" y="59.4">R170</text>
<text x="46.6" y="65.7">R160</text>
<text x="56.8" y="65.7">R162</text>
<text x="67" y="65.7">R164</text>
<text x="75.8" y="65.7">R165</text>
<text x="100.9" y="62.3">TPS3430WDRCR</text>
<text x="106.1" y="60">IC19</text>
<text x="146.8" y="61.7">10K</text>
<text x="46.5" y="68">10K</text>
<text x="56.7" y="68">10K</text>
<text x="102.4" y="66.7">NC</text>
<text x="108.8" y="66.7">VDD1</text>
<text x="108.8" y="69.3">VDD2</text>
<text x="126.4" y="67.1">GND</text>
<text x="314.4" y="71.4">D15</text>
<text x="102.4" y="76.9">CRST</text>
<text x="102.4" y="73.1">WDI</text>
<text x="109.2" y="73.1">WDO</text>
<text x="148.4" y="72">J16</text>
<text x="148.7" y="74.4">Conn_01x03</text>
<text x="260.8" y="77">GND</text>
<text x="292.6" y="76">R171</text>
<text x="304.8" y="75.8">261</text>
<text x="314.3" y="73.7">LED</text>
<text x="102.4" y="79.4">CWD</text>
<text x="102.4" y="82">SET0</text>
<text x="109.6" y="82">GND</text>
<text x="46.6" y="88.6">R161</text>
<text x="56.8" y="88.6">R163</text>
<text x="66.2" y="86.6">C196</text>
<text x="66.3" y="88.4">DNP</text>
<text x="75.8" y="89.4">C197</text>
<text x="102.4" y="84.5">SET1</text>
<text x="109.2" y="84.5">EP_1</text>
<text x="77.3" y="91">0.22uF</text>
<text x="120.1" y="94">GND</text>
<text x="42.6" y="101.6">GND</text>
<text x="52.8" y="101.6">GND</text>
<text x="62.9" y="101.6">GND</text>
<text x="71.8" y="101.6">GND</text>
<text x="292.6" y="101.4">R172</text>
<text x="304.8" y="101.2">261</text>
<text x="314.3" y="99.1">LED</text>
<text x="314.4" y="96.8">D16</text>
<text x="260.8" y="102.4">GND</text>
<text x="314.3" y="124.5">LED</text>
<text x="314.4" y="122.2">D17</text>
<text x="260.8" y="127.8">GND</text>
<text x="292.6" y="126.8">R173</text>
<text x="304.8" y="126.6">261</text>
<text x="106.1" y="136">IC20</text>
<text x="130.7" y="136.9">R169</text>
<text x="141.5" y="137.1">0</text>
<text x="98.8" y="138.3">M24C64-DRDW8TP_K</text>
<text x="102.4" y="141.6">SCL</text>
<text x="130.3" y="143">1K</text>
<text x="130.5" y="140.7">R168</text>
<text x="102.4" y="148">E0</text>
<text x="102.4" y="144.2">SDA</text>
<text x="109.8" y="148.6">VCC</text>
<text x="110.6" y="144.2">WC</text>
<text x="314.3" y="149.9">LED</text>
<text x="314.4" y="147.6">D18</text>
<text x="102.4" y="150.5">E1</text>
<text x="102.4" y="153.1">E2</text>
<text x="110" y="153.1">VSS</text>
<text x="136.6" y="151.5">C199</text>
<text x="137.9" y="153.1">0.1uF</text>
<text x="260.8" y="153.2">GND</text>
<text x="292.6" y="152.2">R174</text>
<text x="304.8" y="152">261</text>
<text x="92.2" y="163.9">GND</text>
<text x="132.8" y="163.9">GND</text>
<text x="314.4" y="173">D19</text>
<text x="260.8" y="178.6">GND</text>
<text x="292.6" y="177.6">R175</text>
<text x="304.8" y="177.4">261</text>
<text x="314.3" y="175.3">LED</text>
<text x="292.6" y="203">R176</text>
<text x="304.8" y="202.8">261</text>
<text x="314.3" y="200.7">LED</text>
<text x="314.4" y="198.4">D20</text>
<text x="260.8" y="204">GND</text>
<text x="114.8" y="215.7">R166</text>
<text x="127" y="215.5">261</text>
<text x="134.6" y="213.4">Red LED</text>
<text x="136.6" y="211.1">D13</text>
<text x="83" y="216.7">GND</text>
<text x="134.6" y="238.8">Red LED</text>
<text x="136.6" y="236.5">D14</text>
<text x="83" y="242.1">GND</text>
<text x="114.8" y="241.1">R167</text>
<text x="127" y="240.9">261</text>
</g>
<g font-size="1.8" fill="#840084">
<text x="131.4" y="59.5">25V</text>
<text x="146.7" y="64">1%</text>
<text x="46.4" y="70.3">1%</text>
<text x="56.5" y="70.3">1%</text>
<text x="66.7" y="70.3">1%</text>
<text x="66.7" y="68">DNP</text>
<text x="75.6" y="70.3">1%</text>
<text x="75.6" y="68">DNP</text>
<text x="46.4" y="93.2">1%</text>
<text x="46.4" y="90.9">DNP</text>
<text x="56.5" y="93.2">1%</text>
<text x="56.5" y="90.9">DNP</text>
<text x="65.6" y="93.4">16V</text>
<text x="77" y="92.7">16V</text>
<text x="136.4" y="140.2">1/5W</text>
<text x="130.2" y="145.3">1%</text>
<text x="137.7" y="155">25V</text>
</g>
<g font-size="1.8" fill="#0000c2">
<text x="217.3" y="65.4">Active Low (Power good from System Power supplies)</text>
<text x="217.3" y="67.5">If this LED is off, there is no power to the system (probably)</text>
<text x="217.3" y="69.6">* Check 3V3_UTIL</text>
<text x="217.3" y="71.6">* Check 5V to system</text>
<text x="217.3" y="73.7">* Check Hot plug detect switch is On or off,</text>
<text x="217.3" y="75.7">* Check cable is plugged in</text>
<text x="250.7" y="95.3">PWRGD from Module</text>
<text x="250.1" y="120.6">PWRGD from Module</text>
<text x="220.9" y="143.7">Active Low (Power Good for PS side), if this LED is off,</text>
<text x="220.9" y="145.8">the PS Side power supplies aren't working,</text>
<text x="220.9" y="147.9">check VCCOEN_PS_M2C</text>
<text x="250.1" y="171.9">PWRGD from Module</text>
<text x="219.6" y="194.1">Active Low (Power Good for PL side), if this LED is off,</text>
<text x="219.6" y="196.2">the PL Side power supplies aren't working,</text>
<text x="219.6" y="198.3">check VCCOEN_PL_M2C</text>
<text x="219.6" y="200.3">Also check any of the Power supplies for PL</text>
</g>
<g font-size="1.8" fill="#848400">
<text x="262" y="61.6">PWROFF_C2M_N</text>
<text x="156.5" y="66.7">MIO26</text>
<text x="74.7" y="73.1">MIO35_WD_OUT</text>
<text x="156.5" y="79.4">PS_SRST_C2M_N</text>
<text x="260.6" y="87">PWRGD_LPD_M2C</text>
<text x="260.6" y="112.4">PWRGD_FPD_M2C</text>
<text x="150.1" y="137.8">EEPROM_WC_N</text>
<text x="263.1" y="137.8">CC_PS_PGOOD</text>
<text x="261.9" y="163.2">PWRGD_PL_M2C</text>
<text x="263.2" y="188.6">CC_PL_PGOOD</text>
<text x="79.6" y="201.3">PS_ERROR_OUT_M2C</text>
<text x="76.3" y="226.7">PS_ERROR_STATUS_M2C</text>
</g>
<g font-size="1.8">
<text x="77.5" y="76">WATCHDOG_CRST</text>
<text x="121.9" y="72.2">WATCHDOG_WDO_N</text>
<text x="77.5" y="78.5">WATCHDOG_CWD</text>
<text x="77.5" y="81.1">WATCHDOG_SET0</text>
<text x="77.5" y="83.6">WATCHDOG_SET1</text>
</g>
</svg>
